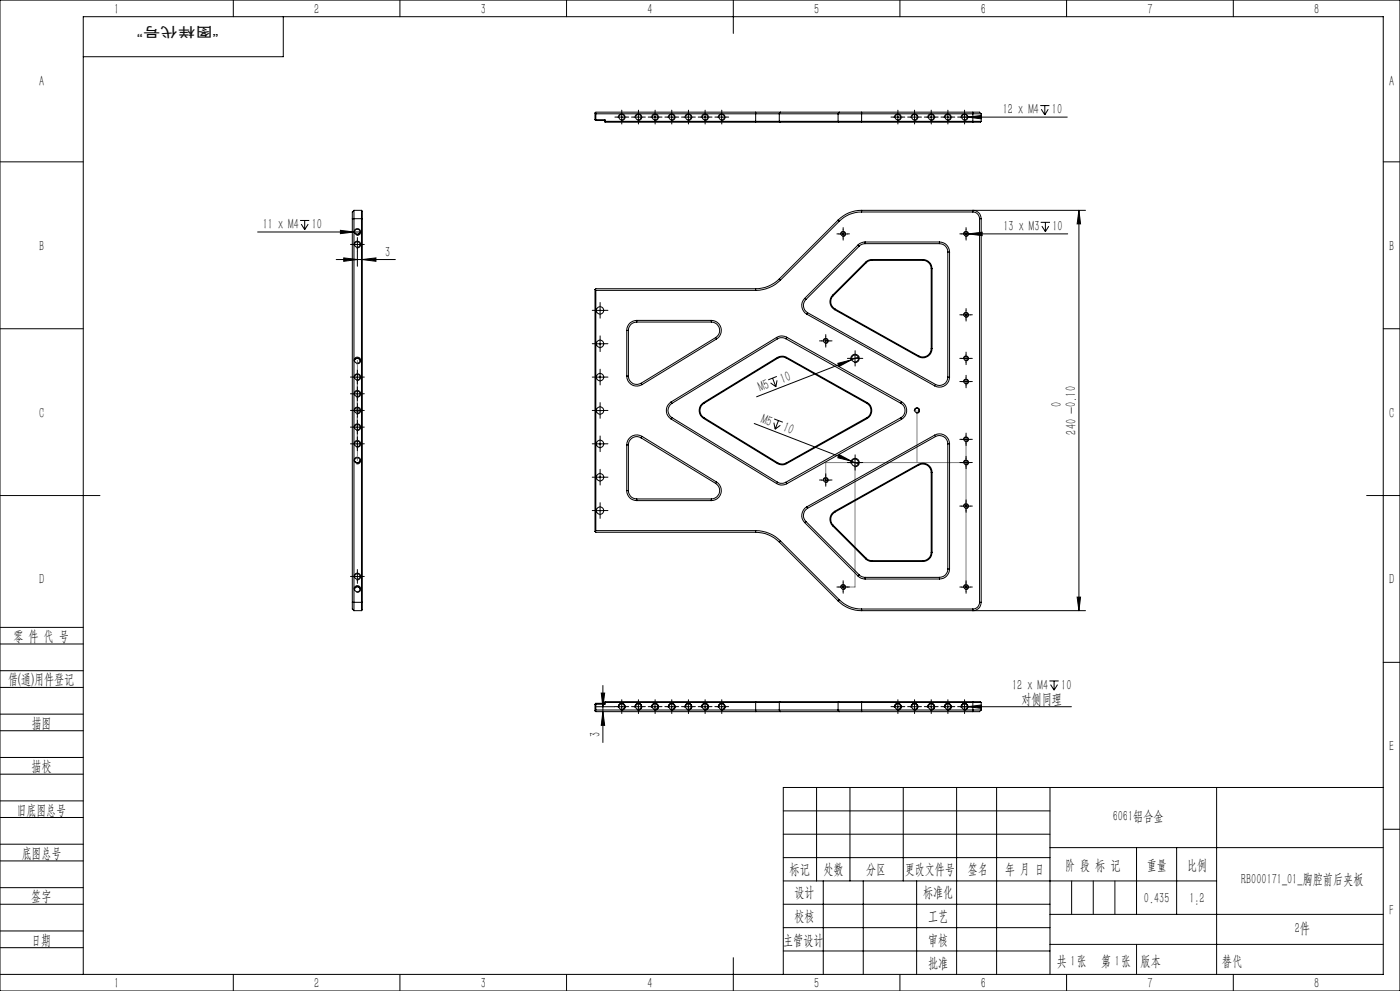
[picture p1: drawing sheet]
<svg xmlns="http://www.w3.org/2000/svg" width="420mm" height="297mm" viewBox="0 0 420 297" stroke-linecap="round" stroke-linejoin="round" font-family="sans-serif">
<g fill="none" stroke="#000" stroke-width=".3">
<path d="M0 0h420v297h-420zM70 0v5M85 5v12h-60M120 0v5M170 0v5M220 0v10M270 0v5M320 0v5M370 0v5M178.5 33.9v2M178.5 35.9h3v.7h45.2M178.5 35.9l.3 .2"/>
<path d="M178.5 33.9l.3 .2M178.8 34.1h55M178.8 34.1v2M178.8 36.1h2.7M181.5 36.4h52.3M185.3 35.1h2.4M185.6 35.4a1 1 0 0 1 .8-1.3 1 1 0 0 1 1.1 1.1 1 1 0 0 1-1.2 .9M186.5 33.9v2.5M190.3 35.1h2.5M190.5 35.4a1.01 1.01 0 0 1 .9-1.3 1.01 1.01 0 0 1 1.1 1.1 1.01 1.01 0 0 1-1.3 .9M191.5 33.9v2.5M195.3 35.1h2.5"/>
<path d="M195.5 35.4a1.01 1.01 0 0 1 .9-1.3 1.01 1.01 0 0 1 1.1 1.1 1.01 1.01 0 0 1-1.2 .9M196.5 33.9v2.5M200.3 35.1h2.5M200.6 35.4a1 1 0 0 1 .8-1.3 1 1 0 0 1 1.1 1.1 1 1 0 0 1-1.2 .9M201.5 33.9v2.5M205.2 35.1h2.6M205.6 35.4a1 1 0 0 1 .8-1.3 1 1 0 0 1 1.1 1.1 1 1 0 0 1-1.2 .9M206.5 33.9v2.5M210.3 35.1h2.5M210.5 35.4a1.01 1.01 0 0 1 .9-1.3 1.01 1.01 0 0 1 1.1 1.1 1.01 1.01 0 0 1-1.3 .9M211.5 33.9v2.5M215.3 35.1h2.5"/>
<path d="M215.5 35.4a1 1 0 0 1 .9-1.3 1 1 0 0 1 1.1 1.1 1 1 0 0 1-1.2 .9M216.5 33.9v2.5M226.7 36.6h7.3M226.7 33.6h7.4M226.7 33.6v3M226.7 33.6h-47.9l-.3 .3M233.8 34.1v2.3M233.8 34.1h17.6M233.8 36.4h17.6M233.8 36.4l.2 .2M234 36.6h17.6M234.1 33.6h17.7"/>
<path d="M234.1 33.6l-.3 .5M251.4 34.1h43M251.4 36.4h43M251.4 34.1v2.3M251.4 36.4l.2 .2M251.6 36.6h6.9M251.8 33.6h6.7M251.8 33.6l-.4 .5M258.5 33.6v3M258.5 33.6h33.4M258.5 36.6h33.4M268.1 35.1h2.5"/>
<path d="M268.4 35.4a1 1 0 0 1 .9-1.3 1 1 0 0 1 1.1 1.1 1 1 0 0 1-1.3 .9M269.3 33.9v2.5M273.1 35.1h2.5M273.4 35.4a1 1 0 0 1 .9-1.3 1 1 0 0 1 1.1 1.1 1 1 0 0 1-1.3 .9M274.4 33.9v2.5M278.1 35.1h2.5M278.4 35.4a1.01 1.01 0 0 1 .9-1.3 1.01 1.01 0 0 1 1.1 1.1 1.01 1.01 0 0 1-1.3 .9M279.4 33.9v2.5M283.1 35.1h2.5M283.4 35.4a1 1 0 0 1 .9-1.3 1 1 0 0 1 1.1 1.1 1 1 0 0 1-1.3 .9M284.3 33.9v2.5M288.1 35.1h32.1"/>
<path d="M288.4 35.4a1 1 0 0 1 .9-1.3 1 1 0 0 1 1.1 1.1 1 1 0 0 1-1.3 .9M289.3 33.9v2.5M290.3 35.1l4.1-.5v1zM291.9 33.6h.3a2.16 2.16 0 0 1 2.2 .5M291.9 33.6v3M294.4 36.4l-.3 .2h-2.2M294.4 34.1v2.3M312.1 31.6h2.7M312.4 32.7l1 1.7M313.4 31.6v2.8M314.5 32.7l-1.1 1.7M0 48.5h25"/>
<path d="M415 48.5h5M77.3 69.5h30.9M90 66.1h2.8M90.4 67.2l1 1.6M91.4 66.1v2.7M92.5 67.2l-1.1 1.6M100.9 77.8h17.7M102.1 69l4.1 .5-4.1 .5zM103.1 77.3l4.1 .5-4.1 .5zM105.7 65.5h3M105.7 65.5v115M105.9 73.3h2.5"/>
<path d="M106.2 63v120M106.2 63a2.46 2.46 0 0 0-.5 2.5M106.2 63h2.2M106.2 69.8a1 1 0 0 1 .9-1.3 1 1 0 0 1 1.1 1.1 1 1 0 0 1-1.3 .9M106.2 73.6a1.01 1.01 0 0 1 .9-1.3 1.01 1.01 0 0 1 1.1 1.1 1.01 1.01 0 0 1-1.3 .9M106.4 69.7l.8 .5 .8-.5M107.2 72v2.5M107.2 75.3v4.5M108.4 63v120M108.4 63l.3 .3v2.2M108.7 77.8l4.1-.5v1zM108.7 65.5v115"/>
<path d="M251.4 66l.4 .3M251.4 66l-17.6 17.6M251.7 70.1h2.5M251.8 66.3l-17.7 17.7M252.2 70.3a.75 .75 0 0 1 .7-.9 .75 .75 0 0 1 .8 .8 .75 .75 0 0 1-1 .6M252.9 68.9v2.5M257.4 73.4l-16 16M257.4 73.4l.4 .4M257.8 73.8l-16 16M258.5 63.5a9.2 9.2 0 0 0-6.7 2.8M258.5 63a9.8 9.8 0 0 0-7.1 3M258.5 63h67.1"/>
<path d="M258.5 63.5h33.4M258.5 63v.5M259.5 72.5l-1.1 .3-1 .6M259.5 73l-.7 .1-1 .7M259.5 72.5h22.3M259.5 73h22.3M259.5 72.5v.5M259.6 78.6l-9.8 9.9M259.6 78.6l.2 .2M259.8 78.8l-9.9 9.8M261.6 77.8l-.8 .1-1.2 .7M261.6 78l-1 .2-.8 .6"/>
<path d="M261.6 77.8h15.3M261.6 77.8v.2M261.6 78h15.3M276.9 77.8a2.77 2.77 0 0 1 2.7 2.7M276.9 78a2.53 2.53 0 0 1 2.5 2.5M276.9 77.8v.2M281.8 72.5a3 3 0 0 1 3.1 3M281.8 73a2.47 2.47 0 0 1 2.5 2.5M281.8 72.5v.5M284.3 75.5v37.5M284.3 75.5h.6M284.9 75.5v37.5"/>
<path d="M288.5 70.1h31.8M289.1 70.3a.76 .76 0 0 1 .6-1 .76 .76 0 0 1 .9 .9 .76 .76 0 0 1-1 .6M289.8 68.9v2.5M290.5 70.1l4.1-.5v1zM291.9 63.5a2.05 2.05 0 0 1 2 2M291.9 63.5v-.5a2.47 2.47 0 0 1 2.5 2.5M293.9 65.5v115M293.9 65.5h.5M294.4 65.5v115M312.2 66.6h2.8M312.6 67.8l1 1.6M313.6 66.6v2.8"/>
<path d="M314.6 67.8l-1 1.6M323.7 63v120M323.7 63l.5 4.1h-1.1zM0 98.5h25M178.5 86.8l.3 .2M178.5 86.8v72.5M178.8 93h2.5M178.8 87v72M178.8 87h47.9M180 91.8v2.5M188 99v13.7M188 99h.5"/>
<path d="M188.5 99v13.7M191 96a2.95 2.95 0 0 0-3 3M191 96.5a2.47 2.47 0 0 0-2.5 2.5M191 96h22.4M191 96v.5M191 96.5h22.4M213.4 96a3 3 0 0 1 2.9 2.2 3 3 0 0 1-1.4 3.4M213.4 96.5a2.51 2.51 0 0 1 2.4 1.8 2.51 2.51 0 0 1-1.1 2.9M213.4 96v.5M226.7 86.5v.5M226.7 86.5h-47.9l-.3 .3M233.8 83.6a10.2 10.2 0 0 1-7.1 2.9"/>
<path d="M233.8 83.6l.3 .4M234.1 84a10.7 10.7 0 0 1-7.4 3M241.4 89.4a3 3 0 0 0 .6 4.8M241.4 89.4l.4 .4M241.8 89.8a2.52 2.52 0 0 0 .5 3.9M242 94.2l38.4 21.4M242.3 93.7l-.3 .5M242.3 93.7l38.3 21.5M249.8 88.5a2.76 2.76 0 0 0 .6 4.3M249.8 88.5l.1 .1M249.9 88.6a2.49 2.49 0 0 0 .6 4M250.4 92.8l25.1 14.1"/>
<path d="M250.5 92.6l-.1 .2M250.5 92.6l25.1 14.1M279.4 80.5v24M279.4 80.5h.2M279.6 80.5v24M288.5 94.4h2.5M289.1 94.6a.76 .76 0 0 1 .6-1 .76 .76 0 0 1 .9 .8 .76 .76 0 0 1-1 .7M289.8 93.1v2.5M415 98.5h5M105.9 118h2.5M105.9 113h2.5M106.2 118.3a1 1 0 0 1 .9-1.3 1 1 0 0 1 1.1 1.1 1 1 0 0 1-1.3 .9"/>
<path d="M106.2 113.3a1 1 0 0 1 .9-1.3 1 1 0 0 1 1.1 1.1 1 1 0 0 1-1.3 .9M106.2 108.3a1.01 1.01 0 0 1 .9-1.3 1.01 1.01 0 0 1 1.1 1.1 1.01 1.01 0 0 1-1.3 .9M106.4 107.8l.8-.4 .8 .4M107.2 111.8v2.5M107.2 116.8v2.5M178.8 113h2.5M178.8 103h2.5M180 101.8v2.5M180 111.8v2.5M188 112.7a3 3 0 0 0 4.6 2.6M188 112.7h.5M188.5 112.7a2.52 2.52 0 0 0 3.8 2.2"/>
<path d="M192.3 114.9l.3 .4M214.7 101.2l-22.4 13.7M214.7 101.2l.2 .4M214.9 101.6l-22.3 13.7M231.2 114.8l1.6 1.1M231.8 113.3l1 2.6M233 101.1l-31.7 19.4M233 101.1l.2 .5M233 112.8l-2.5 1M233.1 114l-.3 1.9M233.2 107.1l-22.2 13.6M233.2 107.1l.1 .2"/>
<path d="M233.2 101.6l-31.6 19.3M233.3 107.3l-22.1 13.6M235.8 101.5a2.57 2.57 0 0 0-2.6 .1M235.8 101.5l34.4 19.4M235.9 107.3a2.57 2.57 0 0 0-2.6 0M235.9 107.3l24.1 13.6M236 107.1a2.81 2.81 0 0 0-2.8 0M236 107.1l24.1 13.5M236 107.1l-.1 .2M236 101.1a2.93 2.93 0 0 0-3 0M236 101.1l34.5 19.3M236 101.1l-.2 .4"/>
<path d="M246.5 102.2h2.5M247 102.4a.76 .76 0 0 1 .6-1 .76 .76 0 0 1 .9 .8 .76 .76 0 0 1-1 .7M247.7 100.9v2.5M251.4 108.9l3.9-1-3.6 1.9zM255.3 107.4h2.5M255.3 107.7a1.24 1.24 0 0 1 1.1-1.5 1.24 1.24 0 0 1 1.3 1.3 1.24 1.24 0 0 1-1.5 1.1M255.3 107.9l-28.3 11M256.5 106.2v2.5M257.7 107l-2.4 .9M275.6 106.7l-.1 .2M279.4 104.5a2.52 2.52 0 0 1-3.8 2.2M279.4 104.5h.2"/>
<path d="M279.6 104.5a2.76 2.76 0 0 1-4.1 2.4M280.6 115.2l-.2 .4M284.3 113a2.5 2.5 0 0 1-3.7 2.2M284.3 113h.6M284.9 113a3 3 0 0 1-4.5 2.6M288.5 107.4h2.5M288.5 114.4h2.5M289.1 107.6a.76 .76 0 0 1 .6-.9 .76 .76 0 0 1 .9 .8 .76 .76 0 0 1-1 .7M289.1 114.6a.76 .76 0 0 1 .6-1 .76 .76 0 0 1 .9 .8 .76 .76 0 0 1-1 .7M289.8 106.2v2.5M289.8 113.1v2.5M105.9 133h2.5"/>
<path d="M105.9 128h2.5M105.9 123h2.5M106.2 138.3a1 1 0 0 1 .9-1.3 1 1 0 0 1 1.1 1.1 1 1 0 0 1-1.3 .9M106.2 133.3a1 1 0 0 1 .9-1.3 1 1 0 0 1 1.1 1.1 1 1 0 0 1-1.3 .9M106.2 128.3a1.01 1.01 0 0 1 .9-1.3 1.01 1.01 0 0 1 1.1 1.1 1.01 1.01 0 0 1-1.3 .9M106.2 123.3a1.01 1.01 0 0 1 .9-1.3 1.01 1.01 0 0 1 1.1 1.1 1.01 1.01 0 0 1-1.3 .9M106.4 138.3l.8 .3 .8-.3M107.2 121.8v2.5M107.2 126.8v2.5M107.2 131.8v2.5M178.8 133h2.5M178.8 123h2.5"/>
<path d="M180 121.8v2.5M180 131.8v2.5M188 133.3v13.7M188 133.3h.5M188.5 133.3v13.7M192.3 131.2a2.49 2.49 0 0 0-3.8 2.1M192.3 131.2l22.4 13.7M192.6 130.8a2.99 2.99 0 0 0-4.6 2.5M192.6 130.8l22.3 13.7M192.6 130.8l-.3 .4M201.3 120.5a3 3 0 0 0 0 5.1M201.3 125.6l31.7 19.3"/>
<path d="M201.3 120.5l.3 .4M201.6 120.9a2.5 2.5 0 0 0 0 4.3M201.6 125.2l-.3 .4M201.6 125.2l31.6 19.3M211 120.7a2.78 2.78 0 0 0 0 4.7M211 125.4l22.2 13.5M211 120.7l.2 .2M211.2 120.9a2.5 2.5 0 0 0 0 4.3M211.2 125.2l22.1 13.5M211.2 125.2l-.2 .2M226.3 126.9l29 11.3M232.2 126.7l.4 1.9"/>
<path d="M232.2 125.6l2.6 .9M233.2 138.9a2.81 2.81 0 0 0 2.8 .1M233.3 138.7a2.57 2.57 0 0 0 2.6 0M233.3 138.7l-.1 .2M233.5 126l-.9 2.6M234.1 127.5l-1.5 1.1M235.9 138.7l.1 .3M251.7 136.2l3.6 2-3.9-1zM255.3 138.6h2.5M255.3 139a1.26 1.26 0 0 1 1.1-1.6 1.26 1.26 0 0 1 1.4 1.3 1.26 1.26 0 0 1-1.6 1.1M255.3 138.2l2.4 .9M256.5 137.4v2.5"/>
<path d="M260 120.9a2.47 2.47 0 0 1 0 4.3M260 125.2l-24.1 13.5M260 125.2l.1 .2M260.1 120.6a2.76 2.76 0 0 1 0 4.8M260.1 125.4l-24.1 13.6M260.1 120.6l-.1 .3M270.2 120.9a2.47 2.47 0 0 1 0 4.3M270.2 125.2l.3 .5M270.2 125.2l-34.4 19.3M270.5 120.4a3 3 0 0 1 0 5.3M270.5 125.7l-34.5 19.3M270.5 120.4l-.3 .5"/>
<path d="M274.4 123.2a.76 .76 0 0 1 .6-1 .76 .76 0 0 1 .8 .9 .76 .76 0 0 1-.9 .6 .74 .74 0 0 0 .9-.7 .74 .74 0 0 0-.9-.7 .74 .74 0 0 0-.5 1M275.5 139.2a2.77 2.77 0 0 1 4.1 2.4M275.5 139.2l-25.1 14M275.5 139.2l.1 .2M275.6 139.4a2.52 2.52 0 0 1 3.8 2.2M275.6 139.4l-25.1 14.1M280.4 130.4a3 3 0 0 1 4.5 2.6M280.4 130.4l-38.4 21.5M280.4 130.4l.2 .4M280.6 130.8a2.5 2.5 0 0 1 3.7 2.2M280.6 130.8l-38.3 21.5M284.3 133h.6"/>
<path d="M284.3 133v37.5M284.9 133v37.5M288.5 138.6h2.5M288.5 131.7h2.5M289.1 131.9a.76 .76 0 0 1 .6-1 .76 .76 0 0 1 .9 .9 .76 .76 0 0 1-1 .6M289.1 138.8a.75 .75 0 0 1 .6-.9 .75 .75 0 0 1 .8 .8 .75 .75 0 0 1-.9 .6M289.8 130.5v2.4M289.8 137.4v2.5M0 148.5h30M178.5 159.3l.3 .2h47.9M178.8 153h2.5M178.8 143h2.5"/>
<path d="M178.8 159h47.9M178.8 159l-.3 .3M180 141.8v2.5M180 151.8v2.5M188 147a2.95 2.95 0 0 0 3 3M188 147h.5M188.5 147a2.47 2.47 0 0 0 2.5 2.5M191 150h22.4M191 149.5v.5M191 149.5h22.4M213.4 149.5v.5M214.7 144.9a2.52 2.52 0 0 1 1.1 2.8 2.52 2.52 0 0 1-2.4 1.8"/>
<path d="M214.9 144.5a3 3 0 0 1 1.4 3.3 3 3 0 0 1-2.9 2.2M214.9 144.5l-.2 .4M226.7 159a10.7 10.7 0 0 1 7.4 3.1M226.7 159.5a10.2 10.2 0 0 1 7.1 3M226.7 159v.5M233 144.9a2.93 2.93 0 0 0 3 .1M233.2 144.5a2.57 2.57 0 0 0 2.6 0M233.2 144.5l-.2 .4M235.8 144.5l.2 .5M241.4 156.6l16 16M241.8 156.3l-.4 .3M241.8 156.3l16 16"/>
<path d="M242 151.9a3 3 0 0 0-.6 4.7M242 151.9l.3 .4M242.3 152.3a2.52 2.52 0 0 0-.5 4M246.5 143.9h2.5M247 144.1a.75 .75 0 0 1 .6-1 .75 .75 0 0 1 .8 .8 .75 .75 0 0 1-.9 .7M247.7 142.6v2.5M249.8 157.6l9.8 9.9M249.9 157.4l-.1 .2M249.9 157.4l9.9 9.9M250.4 153.2a2.76 2.76 0 0 0-.6 4.4M250.4 153.2l.1 .3M250.5 153.5a2.5 2.5 0 0 0-.6 3.9"/>
<path d="M279.4 141.6v23.9M279.4 141.6h.2M279.6 141.6v23.9M288.5 151.7h2.5M289.1 151.9a.75 .75 0 0 1 .6-1 .75 .75 0 0 1 .8 .8 .75 .75 0 0 1-.9 .7M289.8 150.5v2.4M410 148.5h10M105.9 172.8h2.5M106.2 176.8a1 1 0 0 1 .9-1.3 1 1 0 0 1 1.1 1.1 1 1 0 0 1-1.3 .9M106.2 173a1 1 0 0 1 .9-1.2 1 1 0 0 1 1.1 1.1 1 1 0 0 1-1.3 .8M106.4 176.3l.8-.4 .8 .4M107.2 171.5v2.5"/>
<path d="M233.8 162.5l17.6 17.6M234.1 162.1l17.7 17.6M234.1 162.1l-.3 .4M251.7 175.9h2.5M251.8 179.7a9.2 9.2 0 0 0 6.7 2.8M251.8 179.7l-.4 .4M252.2 176.1a.76 .76 0 0 1 .7-.9 .76 .76 0 0 1 .8 .8 .76 .76 0 0 1-1 .7M252.9 174.7v2.5M257.4 172.6a2.73 2.73 0 0 0 2.1 .9M257.8 172.3l1 .6 .7 .1M257.8 172.3l-.4 .3M259.5 173.5h22.3"/>
<path d="M259.5 173v.5M259.5 173h22.3M259.6 167.5l1.2 .7 .8 .1M259.8 167.3l.8 .5 1 .2M259.8 167.3l-.2 .2M261.6 168.3h15.3M261.6 168v.3M261.6 168h15.3M276.9 168v.3M279.4 165.5a2.53 2.53 0 0 1-2.5 2.5M279.4 165.5h.2M279.6 165.5a2.77 2.77 0 0 1-2.7 2.8"/>
<path d="M281.8 173v.5M284.3 170.5a2.47 2.47 0 0 1-2.5 2.5M284.3 170.5h.6M284.9 170.5a3 3 0 0 1-3.1 3M288.5 176h2.5M289.1 176.1a.75 .75 0 0 1 .6-.9 .75 .75 0 0 1 .8 .8 .75 .75 0 0 1-.9 .7M289.8 174.7v2.5M323.1 179h1.1l-.5 4zM0 193h25M0 188h25M105.7 180.5v.4a2.06 2.06 0 0 0 .5 2.1M105.7 180.5h3"/>
<path d="M106.2 183h2.2M108.7 180.5v2.3l-.3 .2M251.4 180.1a9.8 9.8 0 0 0 7.1 2.9M258.5 183h67.1M258.5 182.5h33.4M258.5 182.5v.5M293.9 180.5a1.99 1.99 0 0 1-2 2M293.9 180.5h.5M294.4 180.5a2.47 2.47 0 0 1-2.5 2.5v-.5M415 198.5h5M0 206h25M0 201h25"/>
<path d="M0 219h25M0 214h25M178.5 211.1v1.9M178.5 213l.3 .3h47.9M178.8 212.8h55M178.8 210.8v2M178.8 210.8h2.7M178.8 210.8l-.3 .3M178.8 212.8l-.3 .2M178.9 211.8h5.5M180.4 207.7h1l-.5 4.1zM180.9 205.5v17"/>
<path d="M180.9 213.3l.5 4.1h-1zM181.5 210.5h52.3M185.3 211.8h2.4M185.6 212.1a.99 .99 0 0 1 .8-1.3 .99 .99 0 0 1 1.1 1.1 .99 .99 0 0 1-1.2 .9M186.5 210.5v2.5M190.3 211.8h2.5M190.5 212.1a1 1 0 0 1 .9-1.3 1 1 0 0 1 1.1 1.1 1 1 0 0 1-1.3 .9M191.5 210.5v2.5M195.3 211.8h2.5M195.5 212.1a1 1 0 0 1 .9-1.3 1 1 0 0 1 1.1 1.1 1 1 0 0 1-1.2 .9M196.5 210.5v2.5M200.3 211.8h2.5"/>
<path d="M200.6 212.1a.99 .99 0 0 1 .8-1.3 .99 .99 0 0 1 1.1 1.1 .99 .99 0 0 1-1.2 .9M201.5 210.5v2.5M205.2 211.8h2.6M205.6 212.1a.99 .99 0 0 1 .8-1.3 .99 .99 0 0 1 1.1 1.1 .99 .99 0 0 1-1.2 .9M206.5 210.5v2.5M210.3 211.8h2.5M210.5 212.1a1 1 0 0 1 .9-1.3 1 1 0 0 1 1.1 1.1 1 1 0 0 1-1.3 .9M211.5 210.5v2.5M215.3 211.8h2.5M215.5 212.1a.99 .99 0 0 1 .9-1.3 .99 .99 0 0 1 1.1 1.1 .99 .99 0 0 1-1.2 .9M216.5 210.5v2.5M226.7 210.3h7.3"/>
<path d="M226.7 213.3h7.4M226.7 210.3v3M226.7 210.3h-45.2v.8h-3M233.8 212.8h17.6M233.8 210.5h17.6M233.8 210.5v2.3M233.8 212.8l.3 .5M234 210.3h17.6M234 210.3l-.2 .2M234.1 213.3h17.7M251.4 212.8h43M251.4 210.5h43"/>
<path d="M251.4 210.5v2.3M251.4 212.8l.4 .5M251.6 210.3h6.9M251.6 210.3l-.2 .2M251.8 213.3h6.7M258.5 210.3v3M258.5 210.3h33.4M258.5 213.3h33.4M268.1 211.8h2.5M268.4 212.1a.99 .99 0 0 1 .9-1.3 .99 .99 0 0 1 1 1.1 .99 .99 0 0 1-1.2 .9M269.3 210.5v2.5M273.1 211.8h2.5"/>
<path d="M273.4 212.1a.99 .99 0 0 1 .9-1.3 .99 .99 0 0 1 1 1.1 .99 .99 0 0 1-1.2 .9M274.4 210.5v2.5M278.1 211.8h2.5M278.4 212.1a1 1 0 0 1 .9-1.3 1 1 0 0 1 1 1.1 1 1 0 0 1-1.2 .9M279.4 210.5v2.5M283.1 211.8h2.5M283.4 212.1a.99 .99 0 0 1 .9-1.3 .99 .99 0 0 1 1 1.1 .99 .99 0 0 1-1.2 .9M284.3 210.5v2.5M288.1 211.8h33.3M288.4 212.1a.99 .99 0 0 1 .9-1.3 .99 .99 0 0 1 1 1.1 .99 .99 0 0 1-1.2 .9M289.3 210.5v2.5M290.3 211.8l4.1-.5v1z"/>
<path d="M291.9 210.3h2.2l.3 .2M291.9 210.3v3M294.4 212.8a2.53 2.53 0 0 1-2.5 .5M294.4 210.5v2.3M314.8 204.1h2.8M315.2 205.2l1 1.6M316.2 204.1v2.7M317.3 205.2l-1.1 1.6M0 232h25M0 227h25M245 236v28M255 236v28"/>
<path d="M271 236v28M287 236v56M299 236v56M315 236v56M365 236v56M415 236h-180v56M0 245h25M0 240h25M0 258h25M0 253h25M235 243h80M235 250h80"/>
<path d="M235 257h80M315 254h100M341 254v20M353 254v20M415 248.5h5M0 271h25M0 266h25M0 279h25M235 271h80M235 264h130M235 278h80M247 264v28"/>
<path d="M259 264v28M275 264v28M315 274h100M0 284h25M0 292h415v-287h-390v287M70 292v5M120 292v5M170 292v5M220 287v10M235 285h80M270 292v5M315 283h100"/>
<path d="M320 292v5M370 292v5"/>
<circle cx="186.5" cy="35.1" r=".84"/>
<circle cx="191.5" cy="35.1" r=".83"/>
<circle cx="196.5" cy="35.1" r=".83"/>
<circle cx="201.5" cy="35.1" r=".83"/>
<circle cx="206.5" cy="35.1" r=".84"/>
<circle cx="211.5" cy="35.1" r=".83"/>
<circle cx="216.5" cy="35.1" r=".83"/>
<circle cx="269.4" cy="35.1" r=".83"/>
<circle cx="274.3" cy="35.1" r=".83"/>
<circle cx="279.4" cy="35.1" r=".83"/>
<circle cx="284.4" cy="35.1" r=".83"/>
<circle cx="289.4" cy="35.1" r=".83"/>
<circle cx="107.2" cy="69.5" r=".83"/>
<circle cx="107.2" cy="73.3" r=".82"/>
<circle cx="252.9" cy="70.1" r=".62"/>
<circle cx="289.8" cy="70.1" r=".63"/>
<circle cx="180" cy="93" r="1.1"/>
<circle cx="289.8" cy="94.4" r=".63"/>
<circle cx="107.2" cy="113" r=".83"/>
<circle cx="107.2" cy="118" r=".82"/>
<circle cx="107.2" cy="108" r=".82"/>
<circle cx="180" cy="113" r="1.1"/>
<circle cx="180" cy="103" r="1.09"/>
<circle cx="247.7" cy="102.2" r=".63"/>
<circle cx="256.5" cy="107.4" r="1.05"/>
<circle cx="289.8" cy="114.4" r=".63"/>
<circle cx="289.8" cy="107.4" r=".63"/>
<circle cx="107.2" cy="133" r=".83"/>
<circle cx="107.2" cy="123" r=".82"/>
<circle cx="107.2" cy="138" r=".82"/>
<circle cx="107.2" cy="128" r=".82"/>
<circle cx="180" cy="133" r="1.1"/>
<circle cx="180" cy="123" r="1.09"/>
<circle cx="256.5" cy="138.6" r="1.06"/>
<circle cx="275.1" cy="123" r=".64"/>
<circle cx="289.8" cy="131.7" r=".63"/>
<circle cx="289.8" cy="138.6" r=".63"/>
<circle cx="180" cy="143" r="1.1"/>
<circle cx="180" cy="153" r="1.1"/>
<circle cx="247.7" cy="143.9" r=".63"/>
<circle cx="289.8" cy="151.7" r=".63"/>
<circle cx="107.2" cy="176.5" r=".83"/>
<circle cx="107.2" cy="172.8" r=".82"/>
<circle cx="252.9" cy="175.9" r=".62"/>
<circle cx="289.8" cy="175.9" r=".63"/>
<circle cx="186.5" cy="211.8" r=".83"/>
<circle cx="191.5" cy="211.8" r=".82"/>
<circle cx="196.5" cy="211.8" r=".82"/>
<circle cx="201.5" cy="211.8" r=".82"/>
<circle cx="206.5" cy="211.8" r=".83"/>
<circle cx="211.5" cy="211.8" r=".82"/>
<circle cx="216.5" cy="211.8" r=".82"/>
<circle cx="269.4" cy="211.8" r=".82"/>
<circle cx="274.3" cy="211.8" r=".82"/>
<circle cx="279.3" cy="211.8" r=".82"/>
<circle cx="284.4" cy="211.8" r=".82"/>
<circle cx="289.4" cy="211.8" r=".82"/>
</g>
<path d="M106.7 123h1M106.9 122.7l.7 .7M107.2 122.5v1M107.6 122.7l-.7 .7M256.5 138.6v37.3h-3.6M275.1 123.1v15.5M289.8 138.6h-42.1v5.3M289.8 131.7v44.3" fill="none" stroke="#808080" stroke-width=".3"/>
<path d="M321.5 264v10M328 264v10M334.5 264v10M341 283v9" fill="none" stroke="#0a0605" stroke-width=".3"/>
<path d="M108.7 123h-3" fill="none" stroke="#808080" stroke-width=".3" stroke-dasharray="30.5 1.3 1.3 1.3"/>
<path d="M107.2 118v10" fill="none" stroke="#808080" stroke-width=".3" stroke-dasharray="30.5 1.3 1.3 1.3" stroke-dashoffset="27.4"/>
<path d="M107.2 113v20" fill="none" stroke="#808080" stroke-width=".3" stroke-dasharray="30.5 1.3 1.3 1.3" stroke-dashoffset="22.4"/>
<path d="M107.2 108v30" fill="none" stroke="#808080" stroke-width=".3" stroke-dasharray="30.5 1.3 1.3 1.3" stroke-dashoffset="15"/>
<g fill="none" stroke="#000" stroke-width=".3" stroke-dasharray="30.5 1.3 1.3 1.3">
<path d="M185.3 35.1h-.8M186.5 33.8v-.8M186.5 36.3v.9M187.8 35.1h.8M190.3 35.1h-.8M191.5 33.8v-.8M191.5 36.3v.9M192.8 35.1h.8M195.3 35.1h-.8M196.5 33.8v-.8M196.5 36.3v.9M197.8 35.1h.8"/>
<path d="M200.3 35.1h-.8M201.5 33.8v-.8M201.5 36.3v.9M202.8 35.1h.8M205.3 35.1h-.8M206.5 33.8v-.8M206.5 36.3v.9M207.8 35.1h.8M210.3 35.1h-.8M211.5 33.8v-.8M211.5 36.3v.9M212.8 35.1h.8"/>
<path d="M215.3 35.1h-.8M216.5 33.8v-.8M216.5 36.3v.9M217.8 35.1h.8M268.1 35.1h-.8M269.4 33.8v-.8M269.4 36.3v.9M270.6 35.1h.8M273.1 35.1h-.8M274.4 33.8v-.8M274.4 36.3v.9M275.6 35.1h.8"/>
<path d="M278.1 35.1h-.8M279.4 33.8v-.8M279.4 36.3v.9M280.6 35.1h.8M283.1 35.1h-.8M284.4 33.8v-.8M284.4 36.3v.9M285.6 35.1h.8M288.1 35.1h-.8M289.4 33.8v-.8M289.4 36.3v.9M290.6 35.1h.8"/>
<path d="M106 73.3h-.9M107.2 72v-.8M107.2 74.5v.8M108.5 73.3h.8M251.7 70.1h-.6M252.9 68.8v-.6M252.9 71.3v.7M254.2 70.1h.6M288.6 70.1h-.7M289.8 68.8v-.6M289.8 71.3v.7M291.1 70.1h.6"/>
<path d="M178.8 93h-1.1M180 91.8v-1.1M180 94.3v1.1M181.3 93h1.1M288.6 94.4h-.7M289.8 93.1v-.6M289.8 95.6v.6M291.1 94.4h.6M106 118h-.9M106 113h-.9M107.2 116.8v-.9M107.2 119.3v.8"/>
<path d="M107.2 111.8v-.9M107.2 114.3v.8M108.5 118h.8M108.5 113h.8M178.8 113h-1.1M178.8 103h-1.1M180 111.8v-1.1M180 114.3v1.1M180 101.8v-1.1M180 104.3v1.1M181.3 113h1.1M181.3 103h1.1"/>
<path d="M246.5 102.2h-.6M247.7 100.9v-.6M247.7 103.4v.6M249 102.2h.6M255.3 107.4h-1.1M256.5 106.2v-1.1M256.5 108.7v1M257.8 107.4h1M288.6 114.4h-.7M288.6 107.4h-.7M289.8 113.1v-.6M289.8 115.6v.6"/>
<path d="M289.8 106.2v-.7M289.8 108.7v.6M291.1 114.4h.6M291.1 107.4h.6M106 133h-.9M106 128h-.9M106 123h-.9M107.2 131.8v-.9M107.2 134.3v.8M107.2 126.8v-.9M107.2 129.3v.8M107.2 121.8v-.9"/>
<path d="M107.2 124.3v.8M108.5 133h.8M108.5 128h.8M108.5 123h.8M178.8 133h-1.1M178.8 123h-1.1M180 131.8v-1.1M180 134.3v1.1M180 121.8v-1.1M180 124.3v1.1M181.3 133h1.1M181.3 123h1.1"/>
<path d="M255.3 138.6h-1.1M256.5 137.4v-1.1M256.5 139.9v1M257.8 138.6h1M288.6 131.7h-.7M288.6 138.6h-.7M289.8 130.4v-.6M289.8 132.9v.6M289.8 137.4v-.7M289.8 139.9v.6M291.1 131.7h.6M291.1 138.6h.6"/>
<path d="M178.8 153h-1.1M178.8 143h-1.1M180 151.8v-1.1M180 154.3v1.1M180 141.8v-1.1M180 144.3v1.1M181.3 153h1.1M181.3 143h1.1M246.5 143.9h-.6M247.7 142.6v-.6M247.7 145.1v.6M249 143.9h.6"/>
<path d="M288.6 151.7h-.7M289.8 150.4v-.6M289.8 152.9v.6M291.1 151.7h.6M106 172.8h-.9M107.2 171.5v-.8M107.2 174v.8M108.5 172.8h.8M251.7 175.9h-.6M252.9 174.7v-.6M252.9 177.2v.6M254.2 175.9h.6"/>
<path d="M288.6 175.9h-.7M289.8 174.7v-.6M289.8 177.2v.6M291.1 175.9h.6M185.3 211.8h-.8M186.5 210.5v-.8M186.5 213v.9M187.8 211.8h.8M190.3 211.8h-.8M191.5 210.5v-.8M191.5 213v.9M192.8 211.8h.8"/>
<path d="M195.3 211.8h-.8M196.5 210.5v-.8M196.5 213v.9M197.8 211.8h.8M200.3 211.8h-.8M201.5 210.5v-.8M201.5 213v.9M202.8 211.8h.8M205.3 211.8h-.8M206.5 210.5v-.8M206.5 213v.9M207.8 211.8h.8"/>
<path d="M210.3 211.8h-.8M211.5 210.5v-.8M211.5 213v.9M212.8 211.8h.8M215.3 211.8h-.8M216.5 210.5v-.8M216.5 213v.9M217.8 211.8h.8M268.1 211.8h-.8M269.4 210.5v-.8M269.4 213v.9M270.6 211.8h.8"/>
<path d="M273.1 211.8h-.8M274.4 210.5v-.8M274.4 213v.9M275.6 211.8h.8M278.1 211.8h-.8M279.4 210.5v-.8M279.4 213v.9M280.6 211.8h.8M283.1 211.8h-.8M284.4 210.5v-.8M284.4 213v.9M285.6 211.8h.8"/>
<path d="M288.1 211.8h-.8M289.4 210.5v-.8M289.4 213v.9M290.6 211.8h.8"/>
</g>
<g fill="#000">
<path d="M290.3 35.1l4.1-.5v1zM102.1 69l4.1 .5-4.1 .5zM290.5 70.1l4.1-.5v1zM251.4 108.9l3.9-1-3.6 1.9zM251.7 136.2l3.6 2-3.9-1zM290.3 211.8l4.1-.5v1z"/>
<path d="M103.1 77.3l4.1 .5-4.1 .5zM108.7 77.8l4.1-.5v1z"/>
<path d="M323.7 63l.5 4.1h-1.1zM323.1 179h1.1l-.5 4z"/>
<path d="M180.4 207.7h1l-.5 4.1zM180.9 213.3l.5 4.1h-1z"/>
</g>
<g font-size="4.4">
<text x="34.2" y="4.1">1</text>
<text x="94.2" y="4.1">2</text>
<text x="144.2" y="4.1">3</text>
<text x="194.2" y="4.1">4</text>
<text x="244.2" y="4.1">5</text>
<text x="294.2" y="4.1">6</text>
<text x="344.2" y="4.1">7</text>
<text x="394.2" y="4.1">8</text>
<text x="11.7" y="25.9">A</text>
<text x="416.7" y="25.9">A</text>
<text x="300.9" y="34.2">12 x M4</text>
<text x="315.6" y="34.2">10</text>
<text x="78.8" y="68.7">11 x M4</text>
<text x="93.6" y="68.7">10</text>
<text x="301" y="69.2">13 x M3</text>
<text x="315.8" y="69.2">10</text>
<text x="11.7" y="75.1">B</text>
<text x="115.6" y="76.9">3</text>
<text x="416.7" y="75.1">B</text>
<text x="228.1" y="117.5" transform="rotate(-21 228.1 117.5)">M5</text>
<text x="234.7" y="115" transform="rotate(-21 234.7 115)">10</text>
<text x="11.7" y="125.1">C</text>
<text x="318.4" y="121.9" transform="rotate(-90 318.4 121.9)">0</text>
<text x="416.7" y="125.1">C</text>
<text x="228" y="126.7" transform="rotate(21 228 126.7)">M5</text>
<text x="234.6" y="129.2" transform="rotate(21 234.6 129.2)">10</text>
<text x="322.8" y="130.2" transform="rotate(-90 322.8 130.2)">240 -0.10</text>
<text x="11.7" y="175.1">D</text>
<text x="416.7" y="175.1">D</text>
<text x="4" y="192">零 件 代 号</text>
<text x="2.5" y="205.1">借(通)用件登记</text>
<text x="303.6" y="206.7">12 x M4</text>
<text x="318.4" y="206.7">10</text>
<text x="306.4" y="211">对侧同理</text>
<text x="9.5" y="218.1">描图</text>
<text x="180" y="221" transform="rotate(-90 180 221)">3</text>
<text x="416.7" y="225.1">E</text>
<text x="9.5" y="231.1">描校</text>
<text x="5" y="244.2">旧底图总号</text>
<text x="333.8" y="246.2">6061铝合金</text>
<text x="6.5" y="257.2">底图总号</text>
<text x="236.9" y="261.9">标记</text>
<text x="247.1" y="261.9">处数</text>
<text x="259.9" y="261.9">分区</text>
<text x="271.5" y="261.9">更改文件号</text>
<text x="290.4" y="261.9">签名</text>
<text x="301.5" y="261.9">年 月 日</text>
<text x="319.5" y="260.6">阶 段 标 记</text>
<text x="344" y="260.6">重量</text>
<text x="356.1" y="260.6">比例</text>
<text x="238.3" y="268.9">设计</text>
<text x="276.9" y="268.9">标准化</text>
<text x="372.3" y="264.8">RB000171_01_胸腔前后夹板</text>
<text x="9.4" y="270.1">签字</text>
<text x="343.2" y="270.7">0.435</text>
<text x="356.8" y="270.7">1:2</text>
<text x="416.8" y="274.4">F</text>
<text x="238.3" y="276.1">校核</text>
<text x="278.4" y="276">工艺</text>
<text x="388.4" y="279.6">2件</text>
<text x="9.4" y="283.2">日期</text>
<text x="234.9" y="283.3">主管设计</text>
<text x="278.4" y="283.3">审核</text>
<text x="278.4" y="290.2">批准</text>
<text x="317.1" y="289.4">共 张</text>
<text x="321.1" y="289.4">1</text>
<text x="330.3" y="289.4">第 张</text>
<text x="334.5" y="289.4">1</text>
<text x="342.1" y="289.4">版本</text>
<text x="34.2" y="296.1">1</text>
<text x="94.2" y="296.1">2</text>
<text x="144.2" y="296.1">3</text>
<text x="194.2" y="296.1">4</text>
<text x="244.2" y="296.1">5</text>
<text x="294.2" y="296.1">6</text>
<text x="344.2" y="296.1">7</text>
<text x="394.2" y="296.1">8</text>
</g>
<text font-size="4.4" fill="#0a0605" x="366.6" y="289.4">替代</text>
<text font-size="4.1" fill="#0a0605" x="65.6" y="8" transform="rotate(-180 65.6 8)">“图样代号”</text>
</svg>
